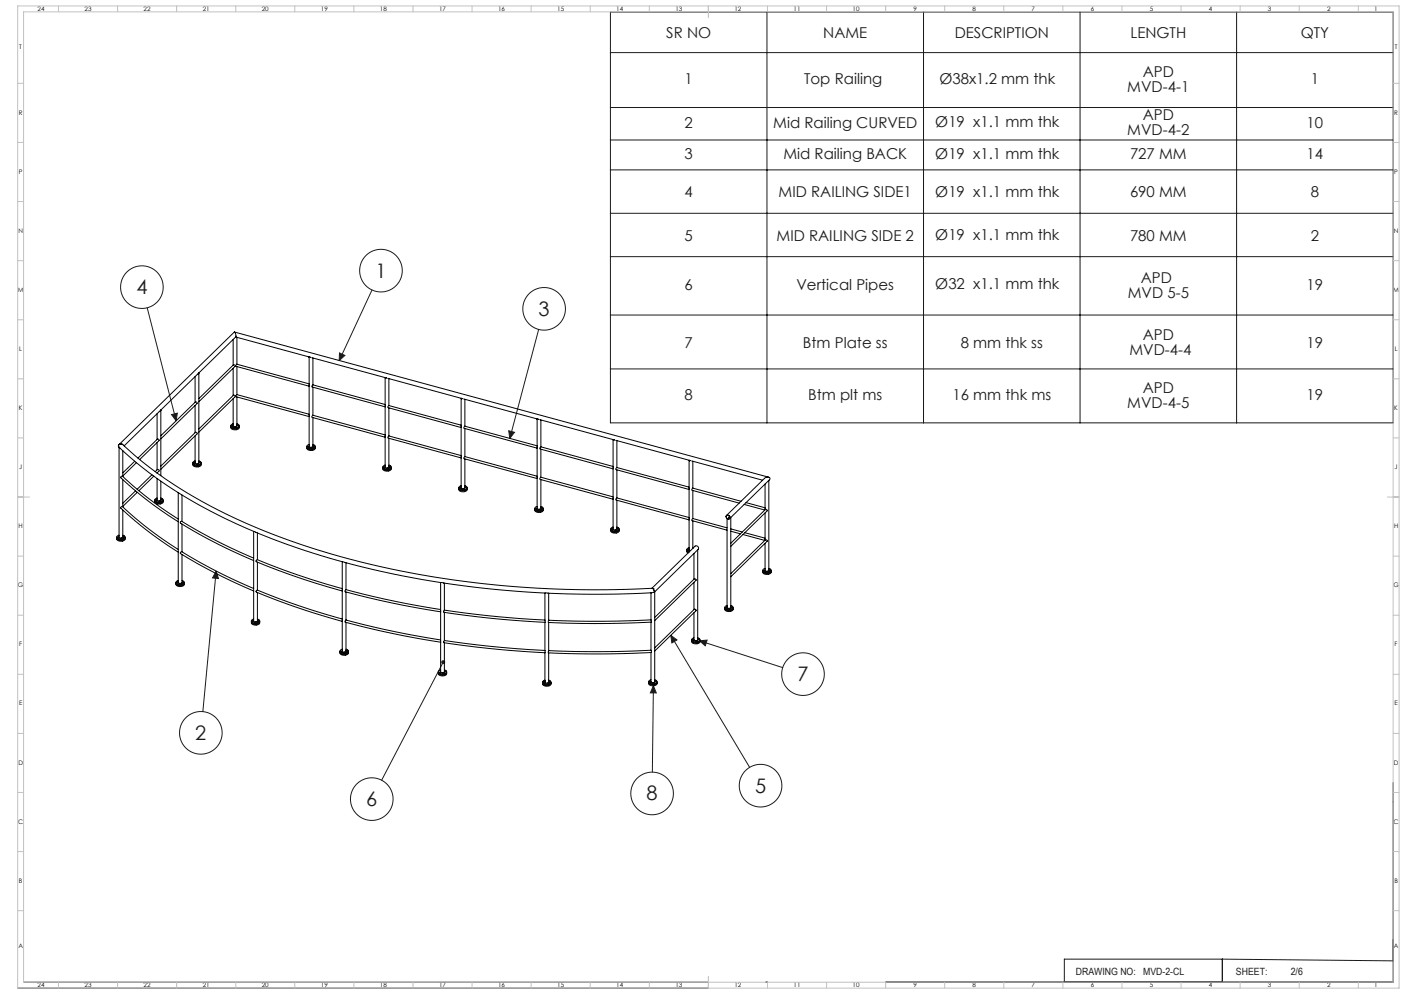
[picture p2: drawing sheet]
<svg xmlns="http://www.w3.org/2000/svg" width="1189mm" height="841mm" viewBox="0 0 1189 841" stroke-linecap="round" stroke-linejoin="round" font-family="sans-serif">
<g fill="none" stroke="#191924" stroke-width=".85">
<path d="M517 10h662v348h-662zM649 10v348M782 10v348M914 10v348M1046 10v348M517 44h662M517 91h662M517 118h662M517 144h662M517 180h662M517 217h662M315 245l-28 60"/>
<path d="M125 260l24 96M456 279l-25 92M517 267h662M287 299l5 2-5 4zM517 312h662M145 351l5-1-1 6zM431 364l4 2-4 5zM183 483l2 6h-5zM183 483l-11 119M568 538l5 3-4 3zM568 538l66 111M592 542h6l-1 4z"/>
<path d="M592 542l70 23M375 560l-52 100M553 580l2 6h-5zM553 580l-1 73M1179 662v169h-430M1034 812h-133v19M1034 812v19M1034 812l145 1M15 836h584M20 831h579M648 831h1"/>
<circle cx="322" cy="229" r="18"/>
<circle cx="120" cy="243" r="18"/>
<circle cx="460" cy="261" r="18"/>
<circle cx="680" cy="570" r="18"/>
<circle cx="170" cy="620" r="18"/>
<circle cx="315" cy="676" r="18"/>
<circle cx="552" cy="671" r="18"/>
<circle cx="644" cy="665" r="18"/>
</g>
<g fill="none" stroke="#c0c0c0" stroke-width=".85">
<path d="M15 5h1169v831h-1169zM20 10h1159v821h-1159zM49 5v5M99 5v5M149 5v5M199 5v5M249 5v5M299 5v5M349 5v5M399 5v5M449 5v5M499 5v5"/>
<path d="M549 5v5M599 5v10M649 5v5M699 5v5M749 5v5M799 5v5M849 5v5M899 5v5M949 5v5M999 5v5M1049 5v5M1099 5v5"/>
<path d="M1149 5v5M15 71h5M1179 71h5M15 121h5M1179 121h5M15 171h5M1179 171h5M15 221h5M1179 221h5M15 271h5M1179 271h5M15 321h5"/>
<path d="M1179 321h5M15 371h5M1179 371h5M15 421h10M1174 421h10M15 471h5M1179 471h5M15 521h5M1179 521h5M15 571h5M1179 571h5M15 621h5"/>
<path d="M1179 621h5M15 671h5M1179 671h5M15 721h5M1179 721h5M15 771h5M1179 771h5M49 831v5M99 831v5M149 831v5M199 831v5M249 831v5"/>
<path d="M299 831v5M349 831v5M399 831v5M449 831v5M499 831v5M549 831v5M599 826v10M649 831v5M699 831v5M749 831v5M799 831v5M849 831v5"/>
<path d="M899 831v5M949 831v5M999 831v5M1049 831v5M1099 831v5M1149 831v5"/>
</g>
<path d="M287 299l5 2-5 4zM183 483l2 6h-5zM431 364l4 2-4 5zM592 542h6l-1 4zM553 580l2 6h-5zM145 351l5-1-1 6zM568 538l5 3-4 3zM374 559l-1 1 1 1 1 1 1-1 1-1-1-1-1 1 1-1z" fill="#191924"/>
<g fill="none" stroke="#000" stroke-width=".85">
<path d="M197 287v22M198 281l453 123M199 285l64 17M200 285v23M165 319v21M167 317l1-1v76h-1h-2v-23M168 316l-1 1M197 312v23M200 308v1v1l62 17M200 308l62 17M200 310v24M262 302h1"/>
<path d="M262 302v24M262 302h.1M264 303l63 17M265 303v23M326 320v24M326 319l1 1M326 320h.1M168 337l30-28h1v1l-31 30M200 334v1v1l62 16M200 336v24l-1 1-2-1v-23M200 334l62 16M262 326v1"/>
<path d="M262 327v25M265 326l-1 1 62 17M265 326l61 16M265 328v23M328 320l63 17M329 320v23M390 337v25M390 337h2M390 337h1M392 338l64 17M393 338v23M133 350v22"/>
<path d="M136 347l-1 1h1v-1v55M165 343v23M197 359a1.7 1.7 0 0 0-2 1 1.8 1.8 0 0 0 3 2 2.9 2.9 0 0 0 4-2l-2-1M197 359h.1M200 360h2h-1zM201 360h1M262 352v26h1h2v-25M265 351l-1 1v1l62 17M265 351l61 17M326 344v51l2 1 1-1v-24M329 345v24M390 360l-61-17-1 1 1 1 61 17v24"/>
<path d="M455 354l1 1M455 355v-1v24M457 355l63 17M458 355v23M101 376l98-95 1 4-95 92M101 378h.1M101 378v76l1 1 2-1v-23M101 379h.1M101 379a311 311 0 0 0 50 38M102 376h2a390 390 0 0 0 132 78l32 11 40 11 38 8 36 6 44 6 38 2 41 1 47-1M102 376h.1M102 376l-2 1 1 1"/>
<path d="M102 376a1.6 1.6 0 0 0-1 0 1.6 1.6 0 0 0 0 2M133 374v23M136 369l29-29 2 1-31 30M168 363l30-29 1 1v1l-31 30M195 361a4 4 0 0 0 7 0 4 4 0 0 1-7 0zM195 360v2a4 4 0 0 0 7 0v-2M196 361h1h-1zM196 361h1M199 361h2l-1 1zM199 362h1M200 362h-1M260 378a4 4 0 0 0 7 0 4 4 0 0 1-7 0z"/>
<path d="M260 378v1a4 4 0 0 0 7 0v-1M260 378h2h-1zM260 378h2M260 378h1M262 376a1.7 1.7 0 0 0-2 2 1.7 1.7 0 0 0 2 1 2.9 2.9 0 0 0 5-2l-2-1M262 376v1M263 379h2h-1zM263 379h2M264 379h1M265 377h1l-1 1zM265 377h1M393 363v23"/>
<path d="M455 378v1M455 377l-62-16v1l62 17M455 379v26M519 372v24M520 372h-1M521 373l63 17M522 373v23M104 381v22M114 390l-10 10M115 391l-11 12M117 388l16-17 1 1 1 1-17 16M131 399l2-2h1l1 1-2 2"/>
<path d="M136 394l29-28h2v1l-31 30M163 392a4 4 0 0 0 7 0 4 4 0 0 1-7 0zM163 392v1a4 4 0 0 0 7 0v-1M164 392h1h-1zM164 392h1M165 390a1.7 1.7 0 0 0-2 2 1.7 1.7 0 0 0 3 1 2.6 2.6 0 0 0 3 0 2.6 2.6 0 0 0 1-2l-2-1M165 390v1M167 393h1M168 391h2h-1zM168 391h2M169 391h.1M324 396a4 4 0 0 0 7 0 4 4 0 0 1-7 0z"/>
<path d="M324 395v2a4 4 0 0 0 7 0v-2M324 395l2 1h-1zM324 396h2M325 396h1M326 394a1.7 1.7 0 0 0-2 1 1.7 1.7 0 0 0 2 2h1a2.7 2.7 0 0 0 2 0 2.7 2.7 0 0 0 2-3h-2M326 394h.1M328 396h1l-1 1zM328 397h1M329 395l1-1v1h-1h2M329 395h1M390 386v1M390 385l-61-16-1 1 1 1 61 16"/>
<path d="M390 387v26h2h1v-25M458 380v24M519 395l-61-17-1 1v1l62 17M519 397v24M519 396v1M522 398v23M583 389l1 1M584 390l-1-1v24M585 390l60 16M586 390v23M104 406v23M115 415l-11 11"/>
<path d="M116 417l-12 11M129 402l-13 12M130 403l-12 12M133 405v18l1 1 2-1v-16M151 417l1 1a450 450 0 0 0 63 32M151 417v76l1 1 2-1v-24M154 419v22M388 413a4 4 0 0 0 7 0 4 4 0 0 1-7 0zM388 413v1a4 4 0 0 0 7 0v-1M389 413h1h-1zM389 413h1M390 411a1.7 1.7 0 0 0-2 2 1.7 1.7 0 0 0 3 1 2.9 2.9 0 0 0 4-2l-2-1"/>
<path d="M390 411v1M392 414h1M392 414h1h-1zM393 412h2l-1 1zM393 412h2M394 412h1M455 403l-62-17v1v1l62 17M455 405v25l1 1 2-1v-24M583 413v27M583 412l-61-16-1 1h1l61 17M586 413l-1 1 1 1 40 11M586 413l41 11"/>
<path d="M586 415v24M647 410v21M650 407l-32 31v76l-1 1-2-1v-75M131 424a4 4 0 0 0 7 0 4 4 0 0 1-7 0zM131 423v2a4 4 0 0 0 7 0v-2M132 423h1l-1 1zM132 424h1M133 421a1.7 1.7 0 0 0-2 2 1.7 1.7 0 0 0 2 2h1a2.9 2.9 0 0 0 4-3l-2-1M133 422h.1M135 424a.6 .6 0 0 1 1 0zM135 424h1M135 425h1"/>
<path d="M136 422l2 1h-1zM136 423h2M136 423h1M151 439a331 331 0 0 1-48-36h-1a147 147 0 0 0 25 22l24 16M453 431a4 4 0 0 0 7 0 4 4 0 0 1-7 0zM453 430v2a4 4 0 0 0 7 0v-2M453 430l2 1zM453 431h1M455 428a1.7 1.7 0 0 0-2 2 1.7 1.7 0 0 0 2 2 2.6 2.6 0 0 0 3 0 2.6 2.6 0 0 0 1-3l-1-1M455 429h.1M456 431h2l-1 1zM456 431h2"/>
<path d="M457 432h.1M458 430l1-1v1h-1h1M458 430h1M519 420l-61-16-1 1v1l62 16M519 421v27h1h2v-25M583 438l-61-17-1 1 1 1 61 17M583 440v25l1 1M586 439l-1 1 1 1 29 8M586 439l29 8M615 436l32-31a2.3 2.3 0 0 1 3-2 2.3 2.3 0 0 1 1 3v77h-2h-2v-23M615 436a1.6 1.6 0 0 1 2 1 1.6 1.6 0 0 1-1 2l-1-1zM615 436a1.7 1.7 0 0 1 3 1 1.7 1.7 0 0 1-2 2l-1-2z"/>
<path d="M617 438l1-1-1 1M617 438h.1M617 438l-1 1M618 438l-1 1M630 427l17 5M631 425l16 5M647 434v23M99 455a4 4 0 0 0 7 0 4 4 0 0 1-7 0zM99 454v2a4 4 0 0 0 7 0v-2M99 455h2h-1zM99 455h2M100 455h.1"/>
<path d="M101 453a1.7 1.7 0 0 0-2 2 1.7 1.7 0 0 0 2 1 2.6 2.6 0 0 0 3 0 2.6 2.6 0 0 0 2-2l-2-1M101 453h.1M102 456h2zM103 456h1M104 454h1h-1M104 454h1M154 443v24M215 450v75l1 1 2-1v-24M215 450h1M216 450l40 15 34 10M218 451v23M517 448a4 4 0 0 0 7 0 4 4 0 0 1-7 0z"/>
<path d="M517 448v1a4 4 0 0 0 7 0v-1M517 448h2M517 448h2h-1zM518 448h1M519 446a1.7 1.7 0 0 0-2 2 1.7 1.7 0 0 0 2 1h1a2.9 2.9 0 0 0 4-2l-2-1M519 446h.1M521 449h1h-1zM521 449h1M522 447h1h-1h1M523 447h-1M586 441v23M618 460l30-29h1v1l-31 30"/>
<path d="M618 447l10 3M618 449l9 3M629 452l18 5M630 451l17 4M151 465a366 366 0 0 1-48-36h-1a147 147 0 0 0 25 22l24 16M215 472h-1a498 498 0 0 1-61-31v1l1 1a452 452 0 0 0 61 31M218 476v23M290 475v24M290 475l40 10 43 8M293 476v23M581 466l2 1zM581 465v2l1 1"/>
<path d="M582 466h1M582 465l1 1h-1zM583 463a1.7 1.7 0 0 0-2 2 1.7 1.7 0 0 0 2 2M583 464h.1M586 463l1 1M587 468v22M590 466l-36 35M149 493a4 4 0 0 0 7 0 4 4 0 0 1-7 0zM149 493v1a4 4 0 0 0 7 0v-1M149 493h2M149 492l2 1h-1zM150 493h.1"/>
<path d="M151 491a1.7 1.7 0 0 0-2 2 1.7 1.7 0 0 0 2 1l1 1a2.9 2.9 0 0 0 4-3l-2-1M152 494h1h-1zM152 494h1M154 493h2h-1zM154 493h2M154 493h1M215 498h-1a498 498 0 0 1-61-31v1l1 1a452 452 0 0 0 61 31M290 498l-37-11-35-13-1 1a281 281 0 0 0 41 16l32 9M290 499v1M290 500v26M293 499l40 9 40 8M293 499l-1 1v1l25 6 25 5 31 6"/>
<path d="M373 493v25M373 493h2M375 493l42 5 47 4M376 493v23M552 498l36-36a1.9 1.9 0 0 1 3 1 1.9 1.9 0 0 1-1 2v76l-1 1-2-1v-23M552 498h.1M552 498l2 2-1 1 1-1zM587 493v23M618 485l30-28h1v1l-31 30M646 483a4 4 0 0 0 7 0 4 4 0 0 1-7 0zM646 483v1a4 4 0 0 0 7 0v-1M646 483h1z"/>
<path d="M646 483h1M647 481a1.7 1.7 0 0 0-1 2 1.7 1.7 0 0 0 2 1 2.9 2.9 0 0 0 4-2l-1-1M647 481h.1M649 484h2h-1zM649 484h2M649 484h1M651 482h1h-1M651 482h1M293 501v24M373 518v25M373 518h.1M376 516l46 6 39 3"/>
<path d="M376 516v2l27 4 30 3 28 2M376 518v24M461 502v25M464 502v25h28h34l25-1v-2M551 502v22M553 501l-45 2-44-1M554 501v76l-1 1-2-1v-25M554 501h.1M613 515a4 4 0 0 0 7 0 4 4 0 0 1-7 0zM613 514v2a4 4 0 0 0 7 0v-2M614 515h1M615 512a1.7 1.7 0 0 0-2 2 1.8 1.8 0 0 0 3 2 2.7 2.7 0 0 0 4-3l-2-1"/>
<path d="M615 512v1M615 513h.1M617 515h1M618 513h2l-2 1M618 514h2M619 514h1M213 526a4 4 0 0 0 7 0 4 4 0 0 1-7 0zM213 525v2a4 4 0 0 0 7 0v-2M213 526h1M213 525l2 1h-1zM215 524a1.7 1.7 0 0 0-2 2 1.7 1.7 0 0 0 2 1 2.6 2.6 0 0 0 3 0 2.6 2.6 0 0 0 1-2l-1-1M216 526l1 1z"/>
<path d="M216 527h1M218 525h1M218 525h1v1zM290 524l-37-11-35-14-1 1a209 209 0 0 0 35 14l38 12M290 526v25l1 1 2-1v-24M293 525l40 9 40 7M293 525l-1 1 25 7 25 5 31 5M461 527v25M461 527h.1M464 527v24M551 524l-39 2-48-1M551 526v26l-25 1h-34l-28-1v-1"/>
<path d="M554 522l34-32h1v1l-35 34M587 540a1.7 1.7 0 0 0-2 1 1.8 1.8 0 0 0 3 2 2.7 2.7 0 0 0 4-2l-2-1M288 552a4 4 0 0 0 7 0 4 4 0 0 1-7 0zM288 551v2a4 4 0 0 0 7 0v-2M288 551h2zM288 551h2M288 552h1M290 549a1.7 1.7 0 0 0-2 2 1.7 1.7 0 0 0 2 2 2.7 2.7 0 0 0 3 0 2.7 2.7 0 0 0 1-3l-1-1M290 550h.1M291 552a.6 .6 0 0 1 1 0 .6 .6 0 0 1 1 0zM291 552h2M292 552h1"/>
<path d="M293 550a.6 .6 0 0 1 1 0 .6 .6 0 0 1 0 1zM293 551h1M373 543v25l1 1 2-1v-24M373 543h.1M376 542l39 5 46 3M376 542v2l27 3 30 3 28 2M461 552v25l1 1 2-1v-25M461 552h.1M551 550l-43 1-44-1M554 548l34-33 1 1v1l-35 34M585 542a4 4 0 0 0 7 0 4 4 0 0 1-7 0zM585 541v2a4 4 0 0 0 7 0v-2"/>
<path d="M586 541a.6 .6 0 0 1 1 0 .6 .6 0 0 1 0 1zM586 542h1M589 542a.6 .6 0 0 1 1 0 .6 .6 0 0 1 0 1zM589 543h1M591 541a.6 .6 0 0 1 0-1 .7 .7 0 0 1 1 1zM591 541h1M371 569a4 4 0 0 0 7 0 4 4 0 0 1-7 0zM371 568v2a4 4 0 0 0 7 0v-2M372 569h1M373 567a1.7 1.7 0 0 0-2 2 1.7 1.7 0 0 0 2 1h1a2.7 2.7 0 0 0 4-2l-2-1M373 567h-1l1 1M373 567h-1"/>
<path d="M373 567v1M375 570h1M376 567h1v1M376 568h1zM376 568h1M459 578a4 4 0 0 0 7 0 4 4 0 0 1-7 0zM459 577v2a4 4 0 0 0 7 0v-2M460 578h2M460 578h1M461 575a1.8 1.8 0 0 0-2 3 1.8 1.8 0 0 0 3 1 2.7 2.7 0 0 0 4-3l-2-1M461 576h-1l1 1M461 576h-1"/>
<path d="M461 576h.1M464 578h1M464 576h1M465 576l-1 1M465 576h-1l1 1M549 577a4 4 0 0 0 7 0 4 4 0 0 1-7 0zM549 577v1a4 4 0 0 0 7 0v-1M549 577h2M550 577h1h-1zM550 577h1M551 575a1.7 1.7 0 0 0-2 2 1.7 1.7 0 0 0 2 1h1a2.9 2.9 0 0 0 4-2l-2-1M552 578h2h-1z"/>
<path d="M552 578h2M553 578h1M554 576h2l-1 1zM554 577h2M554 577h1"/>
<circle cx="168" cy="393" r=".6"/>
<circle cx="614" cy="514" r=".6"/>
<circle cx="618" cy="515" r=".6"/>
<circle cx="372" cy="569" r=".6"/>
<circle cx="376" cy="569" r=".6"/>
<circle cx="461" cy="578" r=".6"/>
<circle cx="464" cy="578" r=".6"/>
</g>
<g font-size="16.9" fill="#191924">
<text x="318" y="235">1</text>
<text x="115" y="249">4</text>
<text x="456" y="267">3</text>
<text x="675" y="576">7</text>
<text x="165" y="626">2</text>
<text x="639" y="671">5</text>
<text x="547" y="677">8</text>
<text x="310" y="682">6</text>
</g>
<g font-size="12.7" fill="#191924">
<text x="564" y="32">SR NO</text>
<text x="697" y="32">NAME</text>
<text x="808" y="32">DESCRIPTION</text>
<text x="957" y="32">LENGTH</text>
<text x="1101" y="32">QTY</text>
<text x="967" y="65">APD</text>
<text x="579" y="71">1</text>
<text x="680" y="71">Top Railing</text>
<text x="795" y="71">Ø38x1.2 mm thk</text>
<text x="1109" y="71">1</text>
<text x="954" y="78">MVD-4-1</text>
<text x="967" y="102">APD</text>
<text x="792" y="108">Ø19 x1.1 mm thk</text>
<text x="579" y="108">2</text>
<text x="654" y="108">Mid Railing CURVED</text>
<text x="1106" y="108">10</text>
<text x="954" y="115">MVD-4-2</text>
<text x="579" y="135">3</text>
<text x="663" y="135">Mid Railing BACK</text>
<text x="792" y="134">Ø19 x1.1 mm thk</text>
<text x="956" y="135">727 MM</text>
<text x="1106" y="135">14</text>
<text x="579" y="167">4</text>
<text x="659" y="167">MID RAILING SIDE1</text>
<text x="792" y="166">Ø19 x1.1 mm thk</text>
<text x="956" y="167">690 MM</text>
<text x="1109" y="167">8</text>
<text x="579" y="204">5</text>
<text x="657" y="204">MID RAILING SIDE 2</text>
<text x="792" y="203">Ø19 x1.1 mm thk</text>
<text x="956" y="204">780 MM</text>
<text x="1109" y="204">2</text>
<text x="965" y="239">APD</text>
<text x="579" y="245">6</text>
<text x="674" y="245">Vertical Pipes</text>
<text x="792" y="245">Ø32 x1.1 mm thk</text>
<text x="1106" y="245">19</text>
<text x="954" y="252">MVD 5-5</text>
<text x="967" y="288">APD</text>
<text x="579" y="294">7</text>
<text x="679" y="294">Btm Plate ss</text>
<text x="813" y="294">8 mm thk ss</text>
<text x="1106" y="294">19</text>
<text x="956" y="300">MVD-4-4</text>
<text x="967" y="332">APD</text>
<text x="579" y="339">8</text>
<text x="684" y="339">Btm plt ms</text>
<text x="806" y="339">16 mm thk ms</text>
<text x="1106" y="339">19</text>
<text x="954" y="345">MVD-4-5</text>
</g>
<g font-size="8.5" fill="#191924">
<text x="910" y="825">DRAWING NO:</text>
<text x="967" y="825">MVD-2-CL</text>
<text x="1046" y="825">SHEET:</text>
<text x="1092" y="825">2/6</text>
</g>
<g font-size="5.3">
<text x="32" y="9">24</text>
<text x="72" y="9">23</text>
<text x="122" y="9">22</text>
<text x="172" y="9">21</text>
<text x="222" y="9">20</text>
<text x="272" y="9">19</text>
<text x="322" y="9">18</text>
<text x="372" y="9">17</text>
<text x="422" y="9">16</text>
<text x="472" y="9">15</text>
<text x="522" y="9">14</text>
<text x="572" y="9">13</text>
<text x="622" y="9">12</text>
<text x="672" y="9">11</text>
<text x="722" y="9">10</text>
<text x="773" y="9">9</text>
<text x="823" y="9">8</text>
<text x="873" y="9">7</text>
<text x="923" y="9">6</text>
<text x="973" y="9">5</text>
<text x="1023" y="9">4</text>
<text x="1073" y="9">3</text>
<text x="1123" y="9">2</text>
<text x="1163" y="9">1</text>
<text x="16" y="42">T</text>
<text x="1180" y="42">T</text>
<text x="16" y="97">R</text>
<text x="1180" y="97">R</text>
<text x="16" y="147">P</text>
<text x="1180" y="147">P</text>
<text x="16" y="197">N</text>
<text x="1180" y="197">N</text>
<text x="15" y="247">M</text>
<text x="1179" y="247">M</text>
<text x="16" y="297">L</text>
<text x="1180" y="297">L</text>
<text x="16" y="347">K</text>
<text x="1180" y="347">K</text>
<text x="16" y="397">J</text>
<text x="1180" y="397">J</text>
<text x="16" y="447">H</text>
<text x="1180" y="447">H</text>
<text x="15" y="497">G</text>
<text x="1179" y="497">G</text>
<text x="16" y="547">F</text>
<text x="1180" y="547">F</text>
<text x="16" y="597">E</text>
<text x="1180" y="597">E</text>
<text x="16" y="647">D</text>
<text x="1180" y="647">D</text>
<text x="15" y="697">C</text>
<text x="1179" y="697">C</text>
<text x="16" y="747">B</text>
<text x="1180" y="747">B</text>
<text x="16" y="802">A</text>
<text x="1180" y="802">A</text>
<text x="32" y="835">24</text>
<text x="72" y="835">23</text>
<text x="122" y="835">22</text>
<text x="172" y="835">21</text>
<text x="222" y="835">20</text>
<text x="272" y="835">19</text>
<text x="322" y="835">18</text>
<text x="372" y="835">17</text>
<text x="422" y="835">16</text>
<text x="472" y="835">15</text>
<text x="522" y="835">14</text>
<text x="572" y="835">13</text>
<text x="622" y="835">12</text>
<text x="672" y="835">11</text>
<text x="722" y="835">10</text>
<text x="773" y="835">9</text>
<text x="823" y="835">8</text>
<text x="873" y="835">7</text>
<text x="923" y="835">6</text>
<text x="973" y="835">5</text>
<text x="1023" y="835">4</text>
<text x="1073" y="835">3</text>
<text x="1123" y="835">2</text>
<text x="1163" y="835">1</text>
</g>
</svg>
